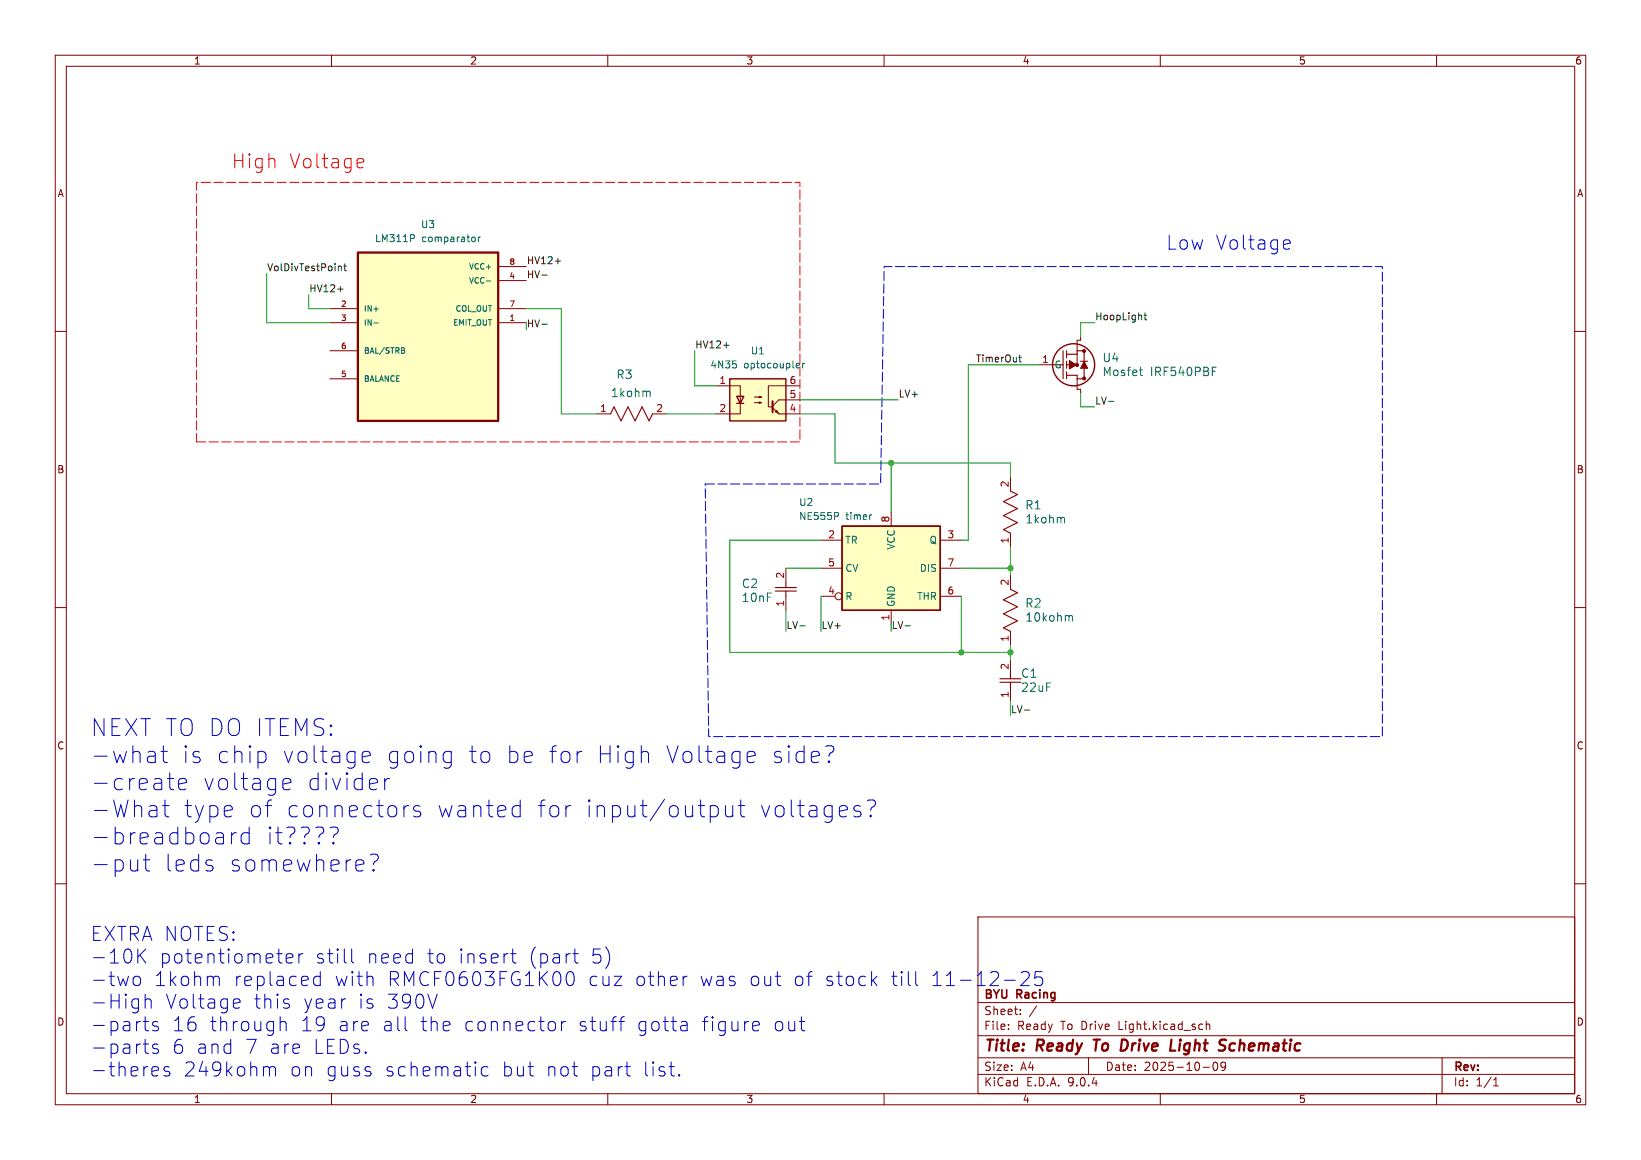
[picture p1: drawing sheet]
<svg xmlns="http://www.w3.org/2000/svg" width="297mm" height="210mm" viewBox="0 0 297 210" stroke-linecap="round" stroke-linejoin="round" font-family="sans-serif">
<g fill="none" stroke="#840000" stroke-width=".18">
<path d="M10 10h277v190h-277zM12 12h273v186h-273zM60 10v2M110 10v2M160 10v2M210 10v2M260 10v2M10 60h2M188 66h2.5M194.9 64.1v2l-.3-.1M194.9 68.6v1.9h.7v.6M195.6 61v.6h-.7v1.9"/>
<path d="M285 60h2M182.9 86.4v2.5M182.9 96.5v2.6M10 110h2M285 110h2M10 160h2M177 166h108v32h-108zM285 160h2M60 198v2M110 198v2M160 198v2M177 194.5h108"/>
<path d="M177 191.5h108M177 187.5h108M177 181.5h108M182.5 186.3v.1M182.5 185.5v.1M184.7 183.6v.1M184.7 182.8v.1M187.6 182.1l-1.3 2M197 191.5v3M210 198v2M217.7 193.2h1.2M218.3 184.9v1.5"/>
<path d="M218.3 185.5l.2-.1 .4 .1 .1 .9M219.7 192.4a.81 .81 0 0 0 .3 1.4l.2-.1 .2-.5-.2-.8M221 192.4v.5l.1 .3h.4l.3-.3M221.7 192.4a.99 .99 0 0 1-.3 1.4h-.3M260 198v2M261 191.5v6.5M270.3 196.6h.9M270.3 195.5l.4-.4v1.5"/>
</g>
<path d="M197.9 188.2h1.2M198.5 188.2l-.2 2M203.1 188.2l.7 .1M203.8 189.9l-.5 .3M211.8 190.2h.9M213.6 188.9l-.2 1.3M223.4 188.9a.66 .66 0 0 0-.8 .4v.7l.2 .2h.4" fill="none" stroke="#840000" stroke-width=".4"/>
<path d="M192.4 63.5v5.1M193 64.1h1.9v-.6h1.3v1.9M193 63.5v1.3M193 65.4v1.3M193 67.3v1.3M193 66h.8M195.6 65.4h1.2M196.2 66.7v1.9h-1.3v-.7h-1.9M182.9 88.9l1.2 .6-2.5 1.3 2.5 1.3-2.5 1.2 2.5 1.3-2.5 1.3 1.3 .6" fill="none" stroke="#840000" stroke-width=".2"/>
<path d="M206.2 67h.6M206.5 67.9l.3 .1M219.4 66.5h.7M192.4 93.7l.3 .2v.8" fill="none" stroke="#006464" stroke-width=".18"/>
<g fill="#840000" stroke="#840000" stroke-width=".18">
<path d="M193.5 65.3l1.3 .7-1.3 .8z"/>
<path d="M196.2 65.4l.6 1.3h-1.2z"/>
<circle cx="194.9" cy="66.1" r=".28"/>
<circle cx="196.2" cy="63.6" r=".28"/>
<circle cx="196.2" cy="68.5" r=".28"/>
</g>
<circle cx="194.3" cy="66" r="3.8" fill="none" stroke="#840000" stroke-width=".25"/>
<path d="M132.1 68.6h10.1v7.6h-10.1z" fill="#ffffc2"/>
<path d="M132.1 68.6h10.1v7.6h-10.1zM133.3 71.8h1.3l-.6 1.2zM133.3 73h1.3" fill="none" stroke="#840000" stroke-width=".25"/>
<path d="M129.5 69.9h4.5v5h-4.5M136.5 71.9h1.3l-.4 .1v-.2l.4 .1M136.5 72.9h1.3l-.4 .1v-.2l.4 .1M139.8 73.8l1.2 1.1h3.8M140.3 74.5l.3-.2 .2 .5zM144.8 69.9h-5.7v3.8h.6M144.8 72.4h-3.8l-1.2 1.1" fill="none" stroke="#840000" stroke-width=".18"/>
<path d="M139.8 72.6v2.1" fill="none" stroke="#840000" stroke-width=".36"/>
<path d="M133.2 66v.5M144.3 65.8h.4v.3l-.6 .1M144.7 66.6h-.4M145.3 65.8v.8M145.6 65.8l-.3 .2" fill="none" stroke="#006464" stroke-width=".18"/>
<path d="M152.4 95.3h17.8v15.2h-17.8z" fill="#ffffc2"/>
<path d="M152.4 95.3h17.8v15.2h-17.8z" fill="none" stroke="#840000" stroke-width=".25"/>
<g fill="none" stroke="#840000" stroke-width=".18">
<path d="M148.6 97.8h3.8M161.3 92.7v2.6M170.2 97.8h3.8M142.2 102.9v2.5M142.2 108v2.5M148.6 102.9h3.8M148.6 108h2.5M161.3 110.5v2.5M170.2 102.9h3.8M170.2 108h3.8M182.9 119.4v2.5M182.9 124.5v2.5"/>
<circle cx="151.8" cy="107.9" r=".63"/>
</g>
<path d="M151.7 92.8l.1 .2-.1 .4M157.8 93.2l-.3 .1" fill="none" stroke="#006464" stroke-width=".18"/>
<path d="M140.3 107h3.8M140.3 106.4h3.8M142.2 105.4v1M142.2 107v1M181 123.5h3.8M181 122.9h3.8M182.9 121.9v1M182.9 123.5v1" fill="none" stroke="#840000" stroke-width=".2"/>
<path d="M64.8 45.7h25.4v30.5h-25.4z" fill="#ffffc2"/>
<path d="M64.8 45.7h25.4v30.5h-25.4z" fill="none" stroke="#840000" stroke-width=".41"/>
<path d="M59.7 55.9h5.1M59.7 58.4h5.1M90.2 55.9h5M90.2 58.4h5M90.2 48.3h5M90.2 50.8h5M59.7 63.5h5.1M59.7 68.6h5.1M107.9 74.9h2.6M118.1 74.9h2.5M182.9 104.1v2.6M182.9 114.3v2.5" fill="none" stroke="#840000" stroke-width=".18"/>
<path d="M67.7 58.5h.8M74.9 42.6l.1 .1-.1 .4M85.8 42.9l.2 .3v.3l-.2 .3M86.6 42.9v.9M86.9 42.9l-.3 .3M88 50.9h.8M73 62.9l.2 .2-.2 .3 .2 .2-.2 .4M117.5 70.8l.2 .2v.8M193.5 111.5h.5l.1 1" fill="none" stroke="#006464" stroke-width=".18"/>
<path d="M110.5 74.9l.6-1.2 1.3 2.5 1.3-2.5 1.2 2.5 1.3-2.5 1.3 2.5 .6-1.3M182.9 106.7l1.2 .6-2.5 1.3 2.5 1.3-2.5 1.2 2.5 1.3-2.5 1.3 1.3 .6" fill="none" stroke="#840000" stroke-width=".2"/>
<path d="M35.6 80h109.2v-47h-109.2v47" fill="none" stroke="#f00" stroke-width=".18" stroke-dasharray="1.7 .6"/>
<path d="M127.6 87.6h31.8l.6-39.3h90.2v85.1h-121.9l-.7-45.8" fill="none" stroke="#00f" stroke-width=".18" stroke-dasharray="1.7 .6"/>
<g fill="none" stroke="#0f0f0f" stroke-width=".18">
<path d="M61.1 52.3h1M61.4 48.2l.4 .2v.6M62.2 48.2h.5M62.4 47.7v1.1l.3 .2M98.1 49.8h.9M98.1 58.7h.9M100.5 47.3h1M207 57.1h.5M207.2 56.6v1.1l.3 .2M131 62.5h.9M184.4 64.7h.5M184.6 64.3v1l.3 .2"/>
<path d="M200.6 72.7h1M144.8 113.3h.9M163.8 113.3h1M185.4 128.5h1"/>
</g>
<g fill="none" stroke="#009600" stroke-width=".18">
<path d="M48.3 49.5v8.9h11.4M55.9 53.3v2.6h3.8M95.2 55.9h6.4v19h6.3M198.1 58.4h-2.5v2.6M120.6 74.9h8.9M125.7 63.5v6.4h3.8M144.8 74.9h6.3v8.9h31.8v2.6M144.8 72.4h17.8M188 66h-12.7v31.8h-1.3M195.6 71.1v2.6h2.5M148.6 97.8h-16.5v20.3h50.8M161.3 83.8v8.9"/>
<path d="M182.9 99.1v5M142.2 102.9h6.4M142.2 110.5v3.8M148.6 108v6.3M174 102.9h8.9M174 108v10.1M182.9 116.8v2.6M182.9 127v2.5"/>
</g>
<path d="M232.7 43.4l.7 .1 .1 .5-1.2 .3M233.4 45l-.7 .1" fill="none" stroke="#00f" stroke-width=".18"/>
<g fill="none" stroke="#0000c2" stroke-width=".18">
<path d="M28 136.2l.1 .3v1.6M28.1 137.9l-.3 .2M28.1 136.8l-.3 .1M29.1 136h1.2M29.6 135v2.6l.1 .3 .6 .2M47.6 136l.3 .2 .2 .4v.9l-.1 .3-.4 .3M65.6 137l1.4-.2-.1-.6-.3-.2h-.6l-.3 .2-.1 .3v1.1l.1 .3 .3 .2h.6l.3-.2M80.8 136h.6l.3 .2M81.7 137.9l-.3 .2h-.6M81.7 136v2.5a.83 .83 0 0 1-1 .6M105.3 136a.78 .78 0 0 0-.8 .6M116.5 136l.7 .2 .2 .3v1.6"/>
<path d="M136.7 136.5l-.2-.3-.3-.2h-.5l-.3 .2-.2 .3v1.1l.2 .3 .3 .2h.5l.3-.2M136.7 136.8l-1.5 .2M149.5 135.2l.2-.2h.8a.68 .68 0 0 1 .4 .7 .68 .68 0 0 1-.6 .6l-.3 .6M150 137.8l.2 .1-.2 .2M150 137.8l-.1 .1 .1 .2M150 137.8v.3M25.9 155.7h1.2M26.4 154.6v2.7l.1 .2 .6 .2M29.4 145.8h1.2M29.9 144.8v2.6l.1 .3 .6 .2M30.3 140.9h1.2M30.7 142.5l.2 .3 .6 .2"/>
<path d="M32.3 142l1.5-.3-.2-.6-.3-.2h-.5l-.3 .2-.2 .3v1.1l.2 .3 .3 .2h.5l.3-.2M41.9 150.8v2M42.8 150.8a.78 .78 0 0 0-.9 .5M45.1 150.9l-.3-.1h-.6l-.3 .1-.3 .4v.9l.3 .4 .3 .2h.6l.3-.2M45.1 149.7v3.1M51.3 141.1l.3-.2h.6l.3 .2 .1 .6-1.4 .3M51.3 142.8l.3 .2h.6l.3-.2M60.8 149.7a.68 .68 0 0 1 .4 .7 .68 .68 0 0 1-.6 .6M67 154.8l.3-.2h.7a.68 .68 0 0 1 .5 .8 .68 .68 0 0 1-.6 .6l-.3 .5M67.6 157.4l.1 .1-.1 .2M67.6 157.4l-.2 .1 .2 .2M67.6 157.4v.3"/>
<path d="M69.6 140.9v2.1M70.5 140.9a.78 .78 0 0 0-.9 .6M74 145.8h-.3l-.4 .3M76 146l-.7-.2-.3 .2-.2 .3 .2 .4 1 .3 .2 .3-.2 .4-.3 .2h-.6l-.3-.2M93 146l.3-.2h.6l.3 .2M93 147.7l.3 .2h.6l.3-.2M94.2 144.8v3.1M103.3 145.8l-.6 .2M128.6 146l.2-.2h.6l.5 .3 .1 .3v.9l-.3 .4-.3 .2h-.6l-.2-.2M128.6 145.8v3.1M131.3 145.8v1.6l.2 .3a.83 .83 0 0 0 1.1-.1M132.6 145.8v2.1"/>
<path d="M133.6 145.8h1.2M134.1 144.8v2.6l.1 .3 .6 .2M155.4 146.9l.3 .1 .1 .3-.1 .4-.3 .2M155.4 145.8l.3 .2M157 145l.3-.2h.7a.68 .68 0 0 1 .5 .7 .68 .68 0 0 1-.6 .6l-.3 .6M157.6 147.6l.1 .1-.1 .2M157.6 147.6l-.2 .1 .2 .2M157.6 147.6v.3M24.2 177a.69 .69 0 0 1 .7-.3 .69 .69 0 0 1 .5 .5v.8a.69 .69 0 0 1-.6 .5 .69 .69 0 0 1-.7-.5zM25.3 172.9l1.1 1.4M26.3 180v2.5M26.4 171.8l-1.5 1.5"/>
<path d="M39 176.7l.6 .2 .1 .2v1.3M51.8 173.5l1.2-.2-.1-.5-.7-.1-.4 .3v1l.1 .2 .3 .1 .7-.1M54.1 172.7v1.6M54.8 172.7a.65 .65 0 0 0-.7 .4M58 176.9l-.8-.2-.4 .5v.8l.2 .3 .2 .1 .8-.1M58 175.9v2.5M63.6 171.8v2.2l.4 .3M79.1 180l-.8 2.5M92.4 172.7h1M92.8 171.8v2.2l.1 .2 .5 .1M103.6 176a1.69 1.69 0 0 1-.3 2.4 .65 .65 0 0 1-.7-.4l-.1-.5 .1-1.1M103.7 172.7h1"/>
<path d="M104 171.8v2.2l.2 .2 .5 .1M124.4 176.7a.65 .65 0 0 0-.8 .5M140.3 176.7h1M141.1 178.4h.2M158 177.5l.7 .9M158.7 176.7l-1 1M165.7 175.9v2.2l.4 .3M181.8 177.5h2M184.8 176.1l.4-.2h.6a.69 .69 0 0 1 .4 1.1l-1.5 1.4h1.6M188.6 175.9h-1.2l-.1 1.2 .3-.2 .9 .1 .2 .3-.1 .9-.4 .2h-.6l-.3-.2M25.9 184.9h1M25.9 189h1"/>
<path d="M26.3 181.1a.63 .63 0 0 1 1.1 .1v1.3M26.4 186.5l.5 .1M26.4 190.6l.5 .1M28.3 193.1l.3 .1 .1 .5-1.2 .2M28.6 194.7l-.3 .1M28.6 185l-.6-.1-.4 .4 .1 .3 .9 .3 .1 .2-.1 .4-.3 .1-.7-.1M28.6 189.1l-.6-.1-.4 .4 .1 .3 .9 .3 .1 .2-.1 .4-.3 .1-.7-.1M30.6 193.2l-.6-.1-.3 .4 .1 .3 .8 .3 .1 .2-.1 .4-.2 .1-.7-.1M42.6 180.8l.7 .2 .1 .4-1.2 .3M43.3 182.4l-.7 .1M48.4 193.1l.4 .4M48.8 193.5l.3-.4 .6 .1 .2 .3v1.3"/>
<path d="M48.8 193.5v1.3M50.7 185.2a.63 .63 0 0 1 1.1 .1v1.3M50.7 184.1v2.5M52.3 181.8l.1 .2-.1 .4M73.3 184.1v2.2l.4 .3M88.3 193.2l-.7-.1-.5 .5v.7l.3 .4 .2 .1 .7-.1M95.6 193.1h.9M96.3 194.8h.2M100.1 184.9l.4 .5v.7l-.4 .5M101.6 184.9v1.7M102.4 184.9a.65 .65 0 0 0-.8 .5M103.6 193.1h.9"/>
<path d="M104.3 194.8h.2M112 184.9h1M113 184.1l-.5 .1-.1 .2v2.2M113.1 193.1h1M113.5 194.4l.1 .3 .5 .1M121.1 193.1h1M121.8 194.8h.3M122.9 194.6l.1 .1-.1 .1M122.9 194.6l-.1 .1 .1 .1M122.9 194.6v.2M123.5 184.9h.5l.4 .4v1.3M124.4 186.5l-.9 .1"/>
<path d="M124.4 185.5l-.9 .1M136.2 185.3l.4-.4h.5l.3 .4v.2l-1.2 .3M136.2 186.3l.4 .3 .7-.1M144.7 184.9h1M145.2 186.5l.5 .1"/>
</g>
<path d="M65 28.7l.7 .1 .1 .5-1.2 .2M65.7 30.3l-.7 .1" fill="none" stroke="#f00" stroke-width=".18"/>
<g fill="#009600" stroke="#009600" stroke-width=".18">
<circle cx="182.9" cy="102.9" r=".46"/>
<circle cx="182.9" cy="118.1" r=".46"/>
<circle cx="174" cy="118.1" r=".46"/>
<circle cx="161.3" cy="83.8" r=".46"/>
</g>
<g font-size="4.2" fill="#0000c2">
<text x="16.3" y="133.5">NEXT TO DO ITEMS:</text>
<text x="16.3" y="138.4">-what</text>
<text x="16.3" y="143.3">-create</text>
<text x="32.6" y="138.4">is</text>
<text x="36.4" y="143.3">voltage</text>
<text x="38.7" y="138.4">chip</text>
<text x="50.5" y="138.4">voltage</text>
<text x="55.1" y="143.3">divider</text>
<text x="69.2" y="138.4">going</text>
<text x="83.9" y="138.4">to</text>
<text x="90.5" y="138.4">be for</text>
<text x="106.6" y="138.4">High</text>
<text x="119" y="138.4">Voltage</text>
<text x="138" y="138.4">side?</text>
<text x="16.3" y="148.2">-What</text>
<text x="32.9" y="148.2">type</text>
<text x="44.5" y="148.2">of</text>
<text x="51.2" y="148.2">connectors</text>
<text x="78.3" y="148.2">wanted</text>
<text x="96.3" y="148.2">for</text>
<text x="104.9" y="148.2">input/output</text>
<text x="136.2" y="148.2">voltages?</text>
<text x="16.3" y="153.1">-breadboard</text>
<text x="47.9" y="153.1">it????</text>
<text x="16.3" y="158">-put</text>
<text x="29.5" y="158">leds</text>
<text x="41.1" y="158">somewhere?</text>
</g>
<g font-size="3.5" fill="#f00">
<text x="41.9" y="30.7">High</text>
<text x="52.3" y="30.7">Voltage</text>
</g>
<text font-size="3.5" fill="#00f" x="211" y="45.4">Low Voltage</text>
<g font-size="3.5" fill="#0000c2">
<text x="16.3" y="170.6">EXTRA NOTES:</text>
<text x="16.3" y="174.7">-10K</text>
<text x="16.3" y="178.8">-two</text>
<text x="27.7" y="178.8">1kohm</text>
<text x="28.7" y="174.7">potentiometer</text>
<text x="42" y="178.8">replaced</text>
<text x="56.8" y="174.7">still</text>
<text x="60.3" y="178.8">with</text>
<text x="66.1" y="174.7">need</text>
<text x="69.8" y="178.8">RMCF0603FG1K00</text>
<text x="76.9" y="174.7">to</text>
<text x="82.5" y="174.7">insert</text>
<text x="95.2" y="174.7">(part</text>
<text x="106" y="178.8">cuz</text>
<text x="106.4" y="174.7">5)</text>
<text x="114.4" y="178.8">other</text>
<text x="126.1" y="178.8">was</text>
<text x="135" y="178.8">out</text>
<text x="142.9" y="178.8">of</text>
<text x="148.6" y="178.8">stock</text>
<text x="160.5" y="178.8">till</text>
<text x="167.7" y="178.8">11-12-25</text>
<text x="16.3" y="182.9">-High</text>
<text x="29.8" y="182.9">Voltage</text>
<text x="45.7" y="182.9">this</text>
<text x="54.6" y="182.9">year</text>
<text x="64.4" y="182.9">is</text>
<text x="69.6" y="182.9">390V</text>
<text x="16.3" y="186.9">-parts</text>
<text x="16.3" y="191">-parts</text>
<text x="31" y="186.9">16</text>
<text x="31" y="191">6 and</text>
<text x="37.7" y="186.9">through</text>
<text x="44" y="191">7 are</text>
<text x="54.1" y="186.9">19</text>
<text x="56.3" y="191">LEDs.</text>
<text x="60.8" y="186.9">are</text>
<text x="68.7" y="186.9">all</text>
<text x="75.6" y="186.9">the</text>
<text x="83.4" y="186.9">connector</text>
<text x="104" y="186.9">stuff</text>
<text x="114.6" y="186.9">gotta</text>
<text x="126.3" y="186.9">figure</text>
<text x="139.2" y="186.9">out</text>
<text x="16.3" y="195.1">-theres</text>
<text x="33" y="195.1">249kohm</text>
<text x="52.2" y="195.1">on</text>
<text x="58.7" y="195.1">guss</text>
<text x="69.3" y="195.1">schematic</text>
<text x="90.4" y="195.1">but</text>
<text x="98.3" y="195.1">not</text>
<text x="106.3" y="195.1">part</text>
<text x="115.8" y="195.1">list.</text>
</g>
<g font-size="2.8" fill="#840000">
<text x="178" y="190.9">Title:</text>
<text x="187.7" y="190.9">Ready</text>
<text x="198.8" y="190.9">To</text>
<text x="204.5" y="190.9">Drive</text>
<text x="214.2" y="190.9">Light</text>
<text x="223.9" y="190.9">Schematic</text>
</g>
<g font-size="2.1" fill="#006464">
<text x="199.4" y="65.8">U4</text>
<text x="111.5" y="68.8">R3</text>
<text x="199.4" y="68.3">Mosfet</text>
<text x="208.2" y="68.3">IRF540PBF</text>
<text x="110.5" y="72.1">1kohm</text>
<text x="185.5" y="95">1kohm</text>
<text x="185.5" y="92.4">R1</text>
<text x="134.2" y="106.7">C2</text>
<text x="134.2" y="109.2">10nF</text>
<text x="185.5" y="112.8">10kohm</text>
<text x="185.5" y="110.2">R2</text>
<text x="184.7" y="122.9">C1</text>
<text x="184.7" y="125.5">22uF</text>
</g>
<g font-size="2.1" fill="#840000">
<text x="178" y="184">Sheet:</text>
<text x="178" y="181.2">BYU</text>
<text x="184.1" y="181.2">Racing</text>
<text x="178" y="186.7">File:</text>
<text x="184.1" y="186.7">Ready</text>
<text x="192" y="186.7">To Drive</text>
<text x="202.7" y="186.7">Light.kicad_sch</text>
<text x="178" y="196.9">KiCad</text>
<text x="178" y="194.1">Size:</text>
<text x="184.7" y="194.1">A4</text>
<text x="185.7" y="196.9">E.D.A.</text>
<text x="193.3" y="196.9">9.0.4</text>
<text x="200" y="194.1">Date:</text>
<text x="207" y="194.1">2025-10-09</text>
<text x="263" y="194.3">Rev:</text>
<text x="263" y="196.9">Id:</text>
<text x="267.1" y="196.9">1/1</text>
</g>
<g font-size="1.8" fill="#840000">
<text x="35" y="11.9">1</text>
<text x="85" y="11.9">2</text>
<text x="135" y="11.9">3</text>
<text x="185" y="11.9">4</text>
<text x="235" y="11.9">5</text>
<text x="285" y="11.9">6</text>
<text x="10.3" y="35.9">A</text>
<text x="285.3" y="35.9">A</text>
<text x="10.3" y="85.9">B</text>
<text x="285.3" y="85.9">B</text>
<text x="10.3" y="135.9">C</text>
<text x="285.3" y="135.9">C</text>
<text x="10.3" y="185.9">D</text>
<text x="285.3" y="185.9">D</text>
<text x="35" y="199.9">1</text>
<text x="85" y="199.9">2</text>
<text x="135" y="199.9">3</text>
<text x="185" y="199.9">4</text>
<text x="235" y="199.9">5</text>
<text x="285" y="199.9">6</text>
</g>
<g font-size="1.8" fill="#006464">
<text x="76.1" y="41.5">U3</text>
<text x="67.8" y="44">LM311P</text>
<text x="76.3" y="44">comparator</text>
<text x="135.8" y="64.4">U1</text>
<text x="128.5" y="66.9">4N35</text>
<text x="134.6" y="66.9">optocoupler</text>
<text x="190.8" y="66.9">G</text>
<text x="144.5" y="91.8">U2</text>
<text x="144.5" y="94.3">NE555P</text>
<text x="153.1" y="94.3">timer</text>
<text x="152.9" y="98.7">TR</text>
<text x="162.2" y="99.6" transform="rotate(-90 162.2 99.6)">VCC</text>
<text x="168.1" y="98.7">Q</text>
<text x="152.9" y="103.7">CV</text>
<text x="166.4" y="103.7">DIS</text>
<text x="152.9" y="108.8">R</text>
<text x="162.2" y="110" transform="rotate(-90 162.2 110)">GND</text>
<text x="165.9" y="108.8">THR</text>
</g>
<g font-size="1.8" fill="#0f0f0f">
<text x="95.2" y="47.9">HV12+</text>
<text x="48.3" y="49.2">VolDivTestPoint</text>
<text x="55.9" y="53">HV12+</text>
<text x="95.2" y="50.5">HV-</text>
<text x="198.1" y="58.1">HoopLight</text>
<text x="125.7" y="63.2">HV12+</text>
<text x="176.5" y="65.7">TimerOut</text>
<text x="162.6" y="72">LV+</text>
<text x="198.1" y="73.3">LV-</text>
<text x="142.2" y="114">LV-</text>
<text x="148.6" y="114">LV+</text>
<text x="182.9" y="129.2">LV-</text>
</g>
<g font-size="1.8" fill="#009600">
<text x="95.2" y="59.3">HV-</text>
<text x="161.3" y="114">LV-</text>
</g>
<g font-size="1.8" fill="#a90000">
<text x="188.5" y="65.8">1</text>
<text x="130.1" y="69.6">1</text>
<text x="142.8" y="69.6">6</text>
<text x="108.5" y="74.7">1</text>
<text x="118.7" y="74.7">2</text>
<text x="130.1" y="74.7">2</text>
<text x="142.8" y="72.1">5</text>
<text x="142.8" y="74.7">4</text>
<text x="182.6" y="88.3" transform="rotate(-90 182.6 88.3)">2</text>
<text x="161" y="94.7" transform="rotate(-90 161 94.7)">8</text>
<text x="149.8" y="97.5">2</text>
<text x="171.4" y="97.5">3</text>
<text x="182.6" y="98.5" transform="rotate(-90 182.6 98.5)">1</text>
<text x="142" y="104.8" transform="rotate(-90 142 104.8)">2</text>
<text x="149.8" y="102.6">5</text>
<text x="149.8" y="107.7">4</text>
<text x="171.4" y="102.6">7</text>
<text x="171.4" y="107.7">6</text>
<text x="182.6" y="106.1" transform="rotate(-90 182.6 106.1)">2</text>
<text x="142" y="109.9" transform="rotate(-90 142 109.9)">1</text>
<text x="161" y="112.5" transform="rotate(-90 161 112.5)">1</text>
<text x="182.6" y="116.3" transform="rotate(-90 182.6 116.3)">1</text>
<text x="182.6" y="121.4" transform="rotate(-90 182.6 121.4)">2</text>
<text x="182.6" y="126.4" transform="rotate(-90 182.6 126.4)">1</text>
</g>
<g font-size="1.4" fill="#006464">
<text x="84.7" y="49">VCC+</text>
<text x="84.7" y="51.5">VCC-</text>
<text x="65.8" y="56.6">IN+</text>
<text x="65.8" y="59.2">IN-</text>
<text x="81.9" y="59.2">EMIT_OUT</text>
<text x="82.3" y="56.6">COL_OUT</text>
<text x="65.8" y="64.2">BAL/STRB</text>
<text x="65.8" y="69.3">BALANCE</text>
</g>
<g font-size="1.4" fill="#a90000">
<text x="92.1" y="48">8</text>
<text x="92.1" y="50.5">4</text>
<text x="61.6" y="55.6">2</text>
<text x="61.6" y="58.2">3</text>
<text x="92.1" y="55.6">7</text>
<text x="92.1" y="58.2">1</text>
<text x="61.6" y="63.2">6</text>
<text x="61.6" y="68.3">5</text>
</g>
</svg>
